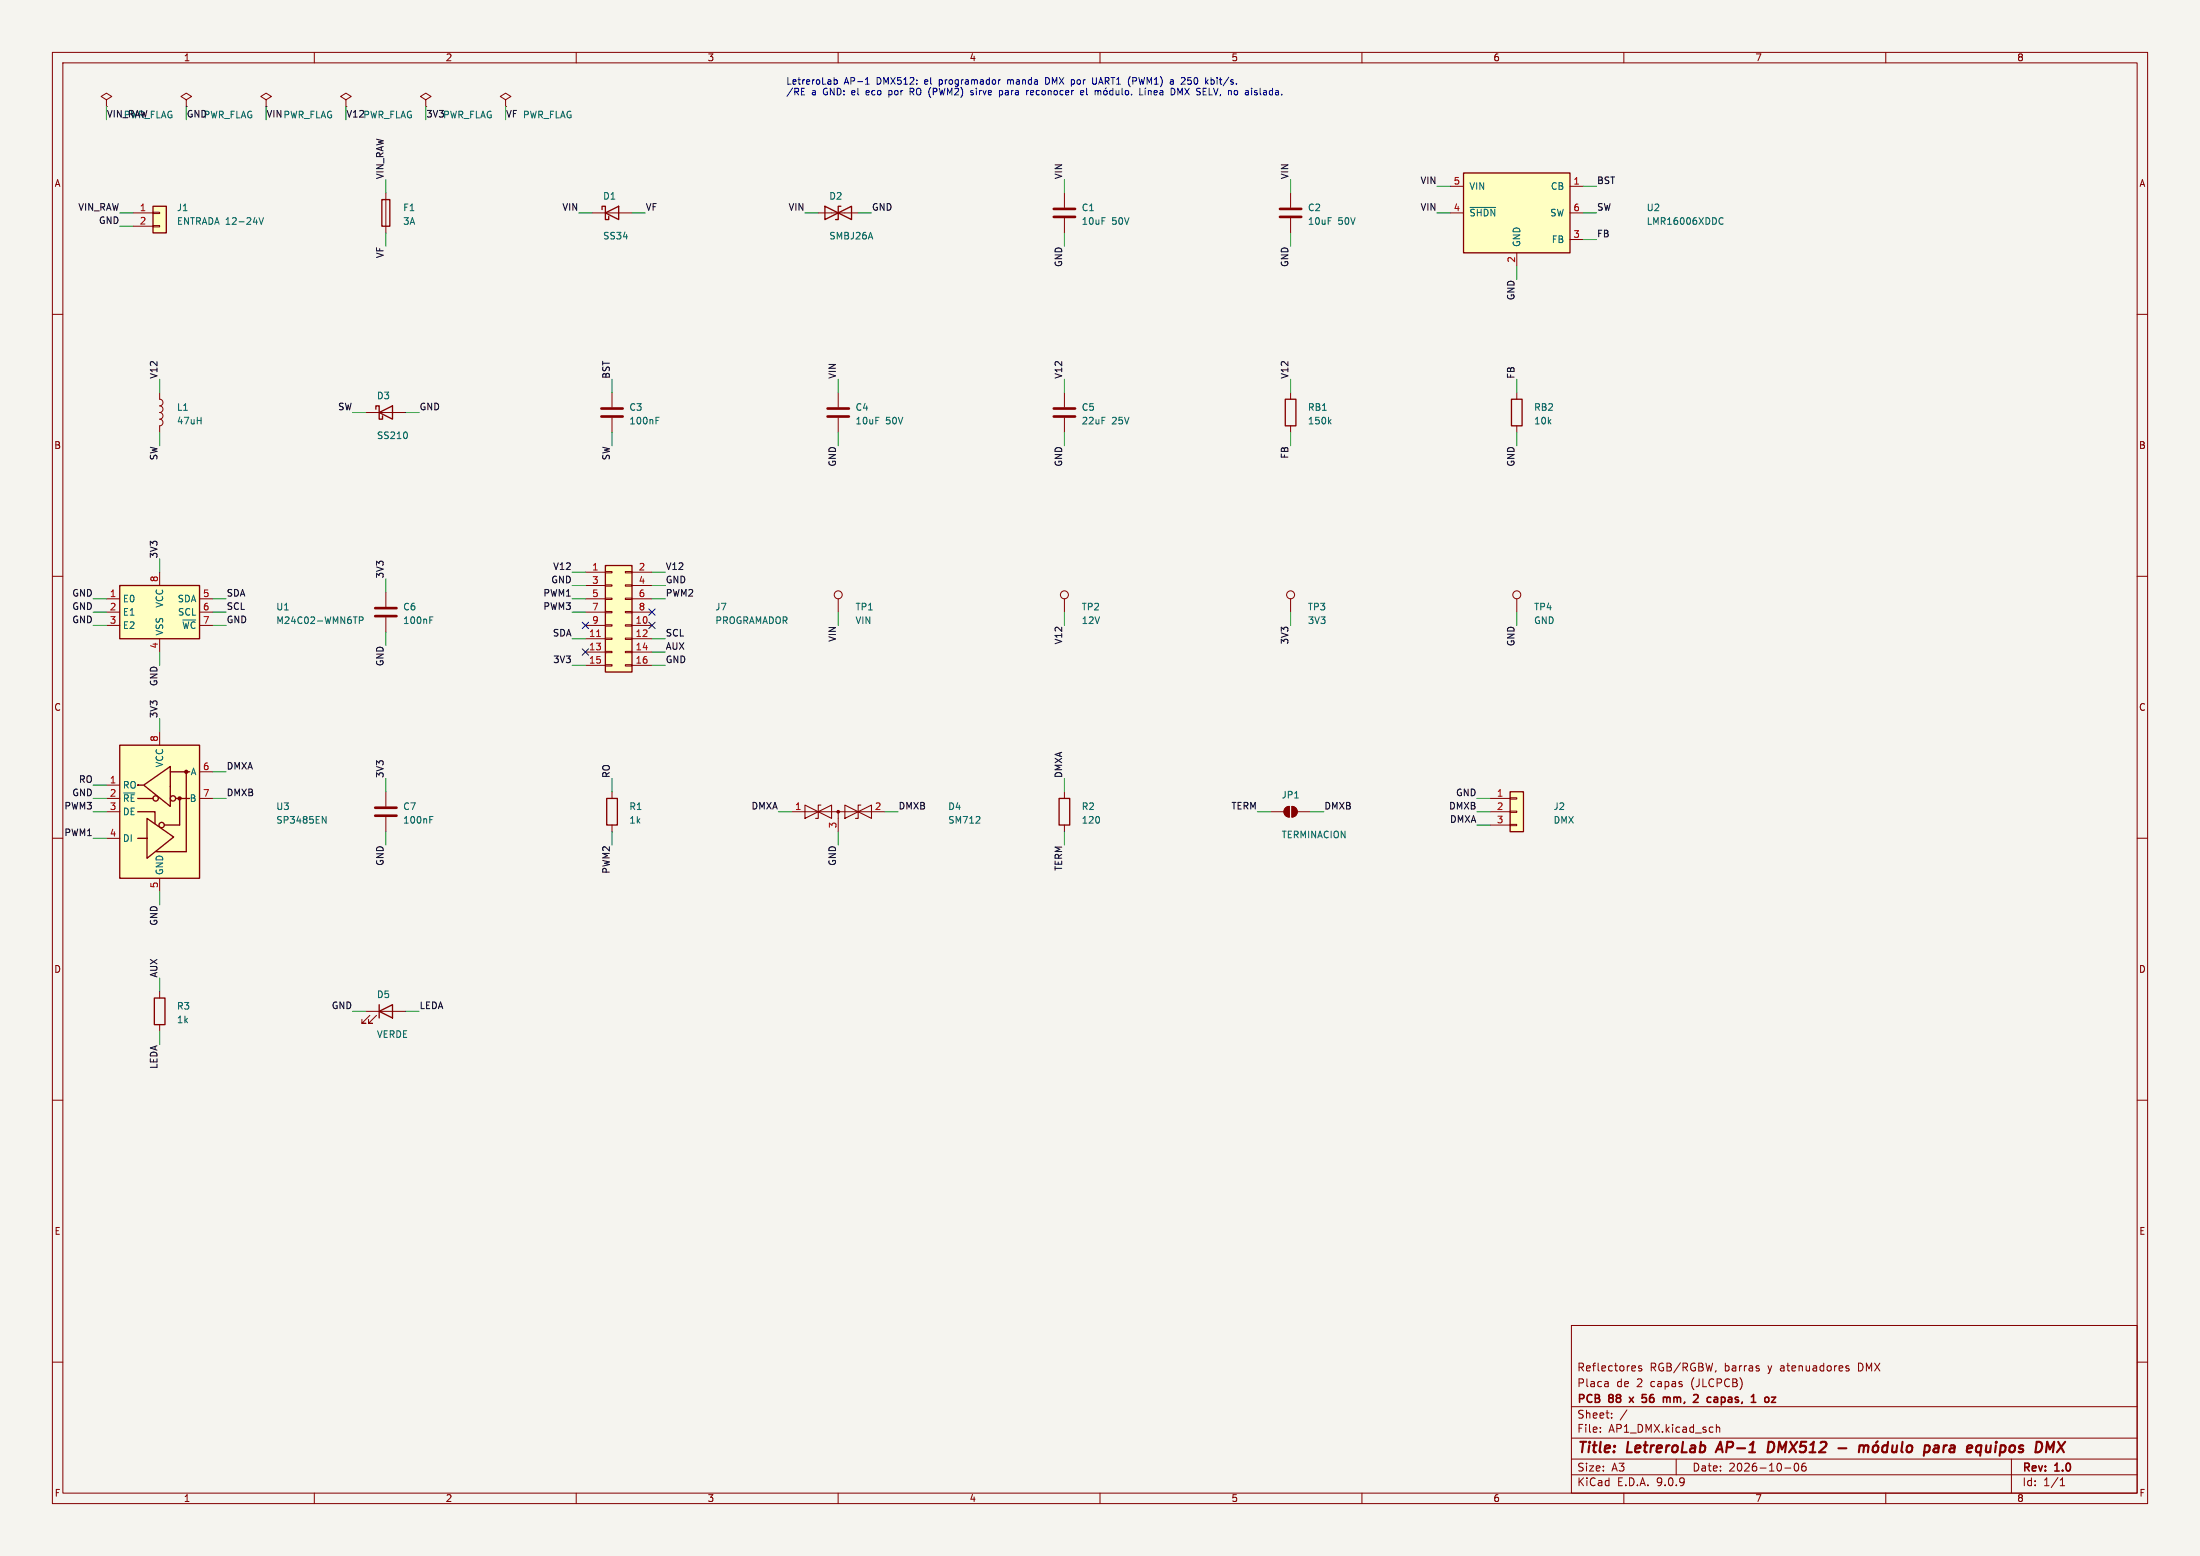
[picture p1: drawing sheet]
<svg xmlns="http://www.w3.org/2000/svg" width="420mm" height="297mm" viewBox="0 0 420 297" stroke-linecap="round" stroke-linejoin="round" font-family="sans-serif">
<path d="M0 0h420v297h-420z" fill="#f5f4ef" stroke="#f5f4ef" stroke-width=".19"/>
<g fill="none" stroke="#840000" stroke-width=".19">
<path d="M10 10h400v277h-400zM12 12h396v273h-396zM60 10v2M110 10v2M160 10v2M210 10v2M260 10v2M310 10v2M360 10v2M10 60h2M408 60h2M10 110h2"/>
<path d="M408 110h2M10 160h2M408 160h2M10 210h2M408 210h2M300 253h108v32h-108zM10 260h2M300 278.5h108M300 274.5h108M300 268.5h108M305.5 273.2v.2M305.5 272.5v.1"/>
<path d="M306.8 263.7l.2 .2v.8M307 264.6l-.1 .1M307 264l-.1 .1M307.7 270.5v.2M307.7 269.8v.1M310.6 269.1l-1.3 1.9M312.2 260.8v.2l-.7 .2M313.4 260.8l-.4-.1-.2 .2 .1 .2 .5 .2v.3h-.6M320 278.5v3M327.7 271.9v1.5M327.7 272.5l.2-.1 .3 .1 .1 .9M335.8 261.3v.3"/>
<path d="M342.7 279.4l.2-.1a.8 .8 0 0 1 .5 .7 .8 .8 0 0 1-.5 .8l-.2-.2-.2-.4zM344.7 279.3a.59 .59 0 0 0-.8 .6v.6l.2 .2 .4 .1 .2-.2 .1-.5-.1-.2h-.5l-.3 .2M352.4 261l.6 .4-.2 .3-.4-.1M352.9 260.8l-.3-.1-.2 .2M384 278.5v6.5M408 260h2M60 285v2M110 285v2M160 285v2M210 285v2M260 285v2M300 281.5h108"/>
<path d="M310 285v2M340.7 280.2h1.2M360 285v2M393.3 283.6h.9M393.3 282.5l.4-.4v1.5"/>
</g>
<g fill="none" stroke="#840000" stroke-width=".4">
<path d="M328.4 275.2l-.9 2M338.4 275.3l-.7-.1-.3 2h.5l.5-.3M351 276.4h1.5M355 276.1a.49 .49 0 0 1 .8 .1M355 275.9l-.1 1.3M355.8 276.2a.5 .5 0 0 1 .8-.2v1.2M355.8 276.2l-.1 1M357.7 276.1a.52 .52 0 0 1 .5-.2 .52 .52 0 0 1 .4 .4l-.1 .5a.55 .55 0 0 1-.5 .4 .55 .55 0 0 1-.5-.4zM358.5 275.1l-.4 .3M360.3 276a.66 .66 0 0 0-.9 .3l-.1 .5 .1 .3h.8M360.4 275.2l-.2 2M361.3 275.9v1.2a.57 .57 0 0 0 .7-.1"/>
<path d="M362.2 275.9l-.2 1.3M363.2 275.2l-.2 1.7 .2 .3M364.1 276.1a.52 .52 0 0 1 .6-.2 .52 .52 0 0 1 .4 .4l-.1 .5a.55 .55 0 0 1-.5 .4 .55 .55 0 0 1-.5-.4zM367.5 276h.8l.1 .3-.1 .5a.66 .66 0 0 1-1 .3M367.5 275.9l-.2 2M369.3 276h.8l-.1 1.2M370.1 276.3l-.7 .1a.4 .4 0 0 0-.3 .4 .4 .4 0 0 0 .2 .4l.7-.1M379.2 275.9l-.1 1 .1 .2 .4 .1M391.3 276.6l.9-1.4-.3 2M392.9 275.2l1.1 2M394.3 275.2l-1.6 2"/>
</g>
<g fill="none" stroke="#840000" stroke-width=".3">
<path d="M311 266.7l.8 1M311.8 266.7l-.8 1M313.7 266.8h.5M314.2 267.6l-.5 .1M314.3 266.2h-.8v.7M317.8 266.7l.3 .1 .1 .1M318.2 266.9l.2-.2 .4 .1v.1M318.2 266.9v.8M323.3 266.3l.6-.1 .3 .3M327.4 266.7h.3l.2 .2v.8M327.9 267.6l-.5 .1M327.9 267l-.5 .1"/>
<path d="M334.6 266.4l.2-.2v1.5M337.5 266.8l-.3-.1-.3 .3 .1 .6h.5"/>
</g>
<path d="M29.2 39.4h2.5v5.1h-2.5z" fill="#ffffc2"/>
<path d="M29.2 39.4h2.5v5.1h-2.5z" fill="none" stroke="#840000" stroke-width=".25"/>
<path d="M203.2 36.8v2.8M25.4 40.6h3.8M25.4 43.2h3.8M29.2 40.5h1.3v.3h-1.3zM29.2 43.1h1.3v.2h-1.3zM203.2 41.7v2.8M160 74.9v2.8M160 79.8v2.8M203.2 74.9v2.8M203.2 79.8v2.8M151.1 154.9h17.8M160 154.9v3.9" fill="none" stroke="#840000" stroke-width=".19"/>
<path d="M49.5 41.5l.4 1.3 .4-1.3M186.3 157.1h.8M187 156v.4" fill="none" stroke="#006464" stroke-width=".19"/>
<path d="M201.2 39.9h4M201.2 41.4h4M158 78h4.1M158 79.5h4.1M201.2 78h4M201.2 79.5h4" fill="none" stroke="#840000" stroke-width=".51"/>
<path d="M153.7 153.7v2.5l5-2.5v2.5zM156.7 153.7h-.5v2.5h-.5M161.3 153.7l5.1 2.5v-2.5l-5.1 2.5zM164.3 153.7h-.5v2.5h-.5" fill="none" stroke="#840000" stroke-width=".2"/>
<circle cx="160" cy="154.9" r=".25" fill="#840000" stroke="#840000" stroke-width=".19"/>
<path d="M22.9 142.2h15.2v25.4h-15.2z" fill="#ffffc2"/>
<g fill="none" stroke="#840000" stroke-width=".25">
<path d="M22.9 142.2h15.2v25.4h-15.2zM26.3 154.9h3.3v2.3M26.3 152.4h2.9M26.4 149.9h-.1h1M27.4 149.9l5.1-3.6v7.6zM28.1 156.2l5 3.6-5 4zM32.5 147.3h3.7M33.5 152.4h2.7M34.3 152.4v5.1h-2.9M35.6 147.3v15.3h-5.8M115.8 152.4h2.1v5.1h-2.1zM202.2 152.4h2v5.1h-2z"/>
<path d="M26.3 160h1.6M29.5 190.5h2v5.1h-2z"/>
<circle cx="29.7" cy="152.4" r=".51"/>
<circle cx="30.9" cy="157.5" r=".51"/>
<circle cx="33" cy="152.4" r=".51"/>
</g>
<g fill="#840000" stroke="#840000" stroke-width=".25">
<circle cx="34.3" cy="152.4" r=".28"/>
<circle cx="35.6" cy="147.3" r=".28"/>
</g>
<g fill="none" stroke="#840000" stroke-width=".19">
<path d="M20.3 19.1l1-.7-1-.6-1 .6 1 .7v1.2M35.6 19.1l1-.7-1-.6-1.1 .6 1.1 .7v1.2M50.8 19.1l1-.7-1-.6-1 .6 1 .7v1.2M20.3 20.3h.1M35.6 20.3h.1M50.8 20.3h.1M246.4 36.8v2.8M246.4 41.7v2.8M30.5 74.9v1.3a.64 .64 0 0 1 .6 .6 .64 .64 0 0 1-.6 .7 .64 .64 0 0 1 .6 .6 .64 .64 0 0 1-.6 .6 .64 .64 0 0 1 .6 .7 .64 .64 0 0 1-.6 .6 .64 .64 0 0 1 .6 .6 .64 .64 0 0 1-.6 .7v1.3M30.5 139.7v2.5M20.3 149.9h2.6M20.3 152.4h2.6"/>
<path d="M20.3 154.9h2.6M38.1 152.4h2.5M38.1 147.3h2.5M116.8 151.1v1.3M116.8 157.5v1.3M203.2 151.1v1.3M203.2 157.5v1.3M20.3 160h2.6M30.5 167.6v2.6M30.5 189.2v1.3M30.5 195.6v1.3"/>
</g>
<path d="M61.5 155.8l.7 1.3v-1.3" fill="none" stroke="#006464" stroke-width=".19"/>
<path d="M244.3 39.9h4.1M244.3 41.4h4.1" fill="none" stroke="#840000" stroke-width=".51"/>
<path d="M279.4 33h20.3v15.3h-20.3z" fill="#ffffc2"/>
<path d="M279.4 33h20.3v15.3h-20.3zM71.8 78.1v-.6h.6v2.5h.6v-.6M72.4 78.7l2.5-1.2v2.5z" fill="none" stroke="#840000" stroke-width=".25"/>
<path d="M276.9 35.6h2.5M299.7 35.6h2.6M276.9 40.6h2.5M289.6 48.3v2.5M299.7 40.6h2.6M299.7 45.7h2.6M69.8 78.7h7.7M242.6 154.9h2.5M245.4 154.2l.7-.3v2.1a1.02 1.02 0 0 1-.9-.7 1.02 1.02 0 0 1 .2-1.1zM246.6 153.9a1.02 1.02 0 0 1 1 1 1.02 1.02 0 0 1-1 1.1zM247.6 154.9h2.6" fill="none" stroke="#840000" stroke-width=".19"/>
<path d="M280.6 39.6h4.9M328.4 41.6l.5 .1M328.9 42.7l-.5 .1M77.7 82.7v.8" fill="none" stroke="#006464" stroke-width=".19"/>
<g fill="#840000" stroke="#840000" stroke-width=".19">
<path d="M245.4 154.2l.7-.3v2.1a1.02 1.02 0 0 1-.9-.7 1.02 1.02 0 0 1 .2-1.1z"/>
<path d="M246.6 153.9a1.02 1.02 0 0 1 1 1 1.02 1.02 0 0 1-1 1.1z"/>
</g>
<path d="M22.9 111.8h15.2v10.1h-15.2z" fill="#ffffc2"/>
<path d="M22.9 111.8h15.2v10.1h-15.2z" fill="none" stroke="#840000" stroke-width=".25"/>
<path d="M20.3 114.3h2.6M20.3 116.8h2.6M20.3 119.4h2.6M30.5 109.2v2.6M38.1 114.3h2.5M38.1 116.8h2.5M38.1 119.4h2.5M30.5 121.9v2.6" fill="none" stroke="#840000" stroke-width=".19"/>
<path d="M67.4 117.7h.8M68.6 118.4h.6l.1-.2v-.3l-.7-.2v1.3" fill="none" stroke="#006464" stroke-width=".19"/>
<path d="M115.6 108h5v20.3h-5z" fill="#ffffc2"/>
<path d="M114.9 40v-.6h.7v2.5h.6v-.6M115.6 40.6l2.5-1.2v2.5zM115.6 108h5v20.3h-5z" fill="none" stroke="#840000" stroke-width=".25"/>
<g fill="none" stroke="#840000" stroke-width=".19">
<path d="M113 40.6h7.6M73.7 113v2.8M73.7 117.9v2.8M111.8 109.2h3.8M111.8 111.8h3.8M111.8 114.3h3.8M111.8 116.8h3.8M111.8 119.4h3.8M115.6 109.1h1.2v.2h-1.2zM115.6 111.6h1.2v.3h-1.2zM115.6 114.2h1.2v.2h-1.2zM115.6 116.7h1.2v.3h-1.2z"/>
<path d="M115.6 119.3h1.2v.2h-1.2zM119.4 109.1h1.2v.2h-1.2zM119.4 111.6h1.2v.3h-1.2zM119.4 114.2h1.2v.2h-1.2zM119.4 116.7h1.2v.3h-1.2zM119.4 119.3h1.2v.2h-1.2zM120.6 109.2h3.9M120.6 111.8h3.9M120.6 114.3h3.9M120.6 116.8h3.9M120.6 119.4h3.9M289.6 114.3v2.5"/>
<path d="M111.8 121.9h3.8M111.8 124.5h3.8M111.8 127h3.8M115.6 121.8h1.2v.2h-1.2zM115.6 124.3h1.2v.3h-1.2zM115.6 126.9h1.2v.2h-1.2zM119.4 121.8h1.2v.2h-1.2zM119.4 124.3h1.2v.3h-1.2zM119.4 126.9h1.2v.2h-1.2zM120.6 121.9h3.9M120.6 124.5h3.9M120.6 127h3.9"/>
<path d="M73.7 151.1v2.8M73.7 156v2.8"/>
<circle cx="289.6" cy="113.5" r=".76"/>
</g>
<path d="M113.9 121.5h.7" fill="none" stroke="#a90000" stroke-width=".19"/>
<path d="M71.6 116.1h4.1M71.6 117.6h4.1M71.6 154.2h4.1M71.6 155.7h4.1" fill="none" stroke="#840000" stroke-width=".51"/>
<path d="M82.1 118.4h.4M82.1 117.7h.6M82.1 156.5h.4M82.1 155.8h.6" fill="none" stroke="#006464" stroke-width=".19"/>
<path d="M288.3 151.1h2.5v7.7h-2.5z" fill="#ffffc2"/>
<path d="M72.9 38.1h1.5v5.1h-1.5zM157.5 39.4v2.5l5.1-2.5v2.5zM160.5 39.4h-.5v2.5h-.5M245.4 76.2h2v5.1h-2zM288.5 76.2h2.1v5.1h-2.1zM288.3 151.1h2.5v7.7h-2.5zM72.4 193l2.5-1.2v2.5zM72.4 191.8v2.5" fill="none" stroke="#840000" stroke-width=".25"/>
<g fill="none" stroke="#840000" stroke-width=".19">
<path d="M66 19.1l1.1-.7-1.1-.6-1 .6 1 .7v1.2M81.3 19.1l1-.7-1-.6-1 .6 1 .7v1.2M96.5 19.1l1-.7-1-.6-1 .6 1 .7v1.2M66 20.3h.1M73.7 36.8v7.7M81.3 20.3h.1M96.5 20.3h.1M156.2 40.6h7.6M116.8 74.9v2.8M116.8 79.8v2.8M246.4 74.9v1.3M289.6 74.9v1.3"/>
<path d="M246.4 81.3v1.3M289.6 81.3v1.3M160 114.3v2.5M203.2 114.3v2.5M246.4 114.3v2.5M284.5 152.4h3.8M284.5 154.9h3.8M284.5 157.5h3.8M288.3 152.3h1.3v.2h-1.3zM288.3 154.8h1.3v.3h-1.3zM288.3 157.4h1.3v.2h-1.3zM69.8 193h7.7"/>
<path d="M70.6 193.8l-1.5 1.5h.7h-.7v-.7M71.9 193.8l-1.5 1.5h.7h-.7v-.7"/>
<circle cx="160" cy="113.5" r=".76"/>
<circle cx="203.2" cy="113.5" r=".76"/>
<circle cx="246.4" cy="113.5" r=".76"/>
</g>
<path d="M125.2 79.6h.6M125.2 80.3h.5M253.7 80.4l.4 .5M254.1 80.1l-.5 .5" fill="none" stroke="#006464" stroke-width=".19"/>
<path d="M114.8 78h4.1M114.8 79.5h4.1" fill="none" stroke="#840000" stroke-width=".51"/>
<g fill="none" stroke="#009600" stroke-width=".19">
<path d="M20.3 20.3v2.6M35.6 20.3v2.6M50.8 20.3v2.6M66 20.3v2.6M73.7 34.3v2.5M81.3 20.3v2.6M96.5 20.3v2.6M203.2 34.3v2.5M246.4 34.3v2.5M274.3 35.6h2.6M302.3 35.6h2.5M22.9 40.6h2.5"/>
<path d="M22.9 43.2h2.5M73.7 44.5v2.5M110.5 40.6h2.5M120.6 40.6h2.6M153.7 40.6h2.5M163.8 40.6h2.6M203.2 44.5v2.5M246.4 44.5v2.5M274.3 40.6h2.6M289.6 50.8v2.5M302.3 40.6h2.5M302.3 45.7h2.5"/>
<path d="M30.5 72.4v2.5M67.3 78.7h2.5M77.5 78.7h2.5M116.8 72.4v2.5M160 72.4v2.5M203.2 72.4v2.5M246.4 72.4v2.5M289.6 72.4v2.5M30.5 82.6v2.5M116.8 82.6v2.5M160 82.6v2.5M203.2 82.6v2.5"/>
<path d="M246.4 82.6v2.5M289.6 82.6v2.5M17.8 116.8h2.5M17.8 114.3h2.5M17.8 119.4h2.5M30.5 106.7v2.5M40.6 116.8h2.6M40.6 114.3h2.6M40.6 119.4h2.6M73.7 110.5v2.5M109.2 116.8h2.6M109.2 114.3h2.6"/>
<path d="M109.2 109.2h2.6M109.2 111.8h2.6M124.5 114.3h2.5M124.5 109.2h2.5M124.5 111.8h2.5M160 116.8v2.6M203.2 116.8v2.6M246.4 116.8v2.6M289.6 116.8v2.6M30.5 124.5v2.5M30.5 137.2v2.5M73.7 120.7v2.5"/>
<path d="M109.2 127h2.6M109.2 121.9h2.6M124.5 127h2.5M124.5 124.5h2.5M124.5 121.9h2.5M17.8 152.4h2.5M17.8 154.9h2.5M17.8 149.9h2.5M40.6 152.4h2.6M40.6 147.3h2.6M73.7 148.6v2.5M73.7 158.8v2.5"/>
<path d="M116.8 148.6v2.5M116.8 158.8v2.5M148.6 154.9h2.5M160 158.8v2.5M168.9 154.9h2.5M203.2 148.6v2.5M203.2 158.8v2.5M240 154.9h2.6M250.2 154.9h2.5M281.9 157.5h2.6M281.9 152.4h2.6M281.9 154.9h2.6"/>
<path d="M17.8 160h2.5M30.5 170.2v2.5M30.5 186.7v2.5M30.5 196.9v2.5M67.3 193h2.5M77.5 193h2.5"/>
</g>
<path d="M111.2 118.8l1.2 1.2M112.4 118.8l-1.2 1.2M123.9 118.8l1.2 1.2M123.9 116.2l1.2 1.2M125.1 118.8l-1.2 1.2M125.1 116.2l-1.2 1.2M111.2 123.9l1.2 1.2M112.4 123.9l-1.2 1.2" fill="none" stroke="#000084" stroke-width=".19"/>
<g fill="none" stroke="#0000c2" stroke-width=".19">
<path d="M153 17.5h.4M153 18.1h.6M159.2 14.8v1.3M159.2 15.3l.4-.1 .2 .3-.1 .5h-.5M165.2 16.1h.7M165.3 15.1l.3-.3v1.3M169.7 17.3v1.2M169.7 18.1h.1M169.8 17.3h-.1M173.7 16.8v1.3M173.7 17.5h.5M174 17.5l.5 .6"/>
<path d="M185.3 17.5l.5 .4-.1 .2h-.4M190.6 15.2v.9M190.8 17.3h.4l.2 .2-.1 .6h-.5M191 15.2l-.4 .3M192.4 15.2v.9M192.6 15.2l-.2 .1M196.2 17.3h.2M197.2 17.3l-.5 .2 .1 .6h.4M197.3 17.6l-.6 .1M200.1 14.9l-.5-.1v1.3l.5-.1M206.3 17.5v.6h.5M206.9 17.5v.1l-.6 .1"/>
<path d="M207.4 16.8v1.1l.2 .2M209.3 14.8l-.1 1.2-.1 .1-.4-.1M210 17.3l.2 .2v.6M210.8 17.4l.1-.1 .4 .1 .1 .5-.2 .2h-.3l-.1-.1zM212.5 17.3h-.4l-.3 .2 .2 .6h.5M212.5 16.8v1.3M213.1 17.3v.8h.3l.2-.1M213.6 17.3v.8M214.2 16.8v1.1l.2 .2M214.9 17.4l.2-.1 .3 .1 .1 .5-.1 .2h-.3l-.2-.1zM216 18v.1M216.3 15.5h.4"/>
<path d="M216.7 14.8h-.4v1.3M217.6 16.8v1.3h.6M218.6 17.3v.8M219.2 17.3v.8M219.8 17.5v.6M220.3 17.5l.1 .6h.5M220.9 17.5v.1l-.6 .1M222 17.6h-.4l-.2 .2 .2 .3h.4M222 17.5v.6M223.6 16.8a.64 .64 0 0 1 .7 .7 .64 .64 0 0 1-.7 .6zM223.8 15.2l.2 .2v.7M224 16l-.4 .1"/>
<path d="M224 15.5l-.4 .1M225.5 14.9l.2-.1 .5 .1M225.7 16.8l-.4 1-.5-1v1.3M226.7 16l.2 .1M227.4 14.8h-.6l-.1 .6 .2-.1M231.2 15.3l.4-.1 .1 .1M231.2 14.8v1.3M231.7 16l-.1 .1-.4-.1M239.8 17.7l.2 .2-.2 .2M239.8 17.3h.2"/>
</g>
<g font-size="2.8" fill="#840000">
<text x="301" y="277.9">Title:</text>
<text x="310.6" y="277.9">LetreroLab</text>
<text x="328.7" y="277.9">AP-1</text>
<text x="339.1" y="277.9">DMX512</text>
<text x="371.4" y="277.9">para</text>
<text x="380.4" y="277.9">equipos</text>
</g>
<g font-size="2.1" fill="#840000">
<text x="301" y="262">Reflectores</text>
<text x="314.9" y="262">RGB/RGBW,</text>
<text x="329.2" y="262">barras</text>
<text x="337.7" y="262">y atenuadores</text>
<text x="355.1" y="262">DMX</text>
<text x="301" y="268.2">PCB</text>
<text x="301" y="265">Placa</text>
<text x="307.2" y="268.2">88</text>
<text x="308.6" y="265">de</text>
<text x="311.8" y="268.2">x</text>
<text x="312.5" y="265">2</text>
<text x="314.8" y="268.2">56</text>
<text x="315.2" y="265">capas</text>
<text x="319.4" y="268.2">mm,</text>
<text x="323.1" y="265">(JLCPCB)</text>
<text x="325.8" y="268.2">2</text>
<text x="329" y="268.2">capas,</text>
<text x="338" y="268.2">1</text>
<text x="301" y="273.7">File:</text>
<text x="301" y="271">Sheet:</text>
<text x="307.1" y="273.7">AP1_DMX.kicad_sch</text>
<text x="301" y="281.1">Size:</text>
<text x="307.6" y="281.1">A3</text>
<text x="323" y="281.1">Date:</text>
<text x="330" y="281.1">2026-10-06</text>
<text x="386" y="281.3">Rev:</text>
<text x="392.4" y="281.3">1.0</text>
<text x="301" y="283.9">KiCad</text>
<text x="308.7" y="283.9">E.D.A.</text>
<text x="316.3" y="283.9">9.0.9</text>
<text x="386" y="283.9">Id:</text>
<text x="390.1" y="283.9">1/1</text>
</g>
<g font-size="1.8" fill="#840000">
<text x="35" y="11.9">1</text>
<text x="85" y="11.9">2</text>
<text x="135" y="11.9">3</text>
<text x="185" y="11.9">4</text>
<text x="235" y="11.9">5</text>
<text x="285" y="11.9">6</text>
<text x="335" y="11.9">7</text>
<text x="385" y="11.9">8</text>
<text x="10.3" y="35.9">A</text>
<text x="408.3" y="35.9">A</text>
<text x="10.3" y="85.9">B</text>
<text x="408.2" y="85.9">B</text>
<text x="10.3" y="135.9">C</text>
<text x="408.2" y="135.9">C</text>
<text x="10.3" y="185.9">D</text>
<text x="408.2" y="185.9">D</text>
<text x="10.3" y="235.9">E</text>
<text x="408.3" y="235.9">E</text>
<text x="10.3" y="285.9">F</text>
<text x="35" y="286.9">1</text>
<text x="85" y="286.9">2</text>
<text x="135" y="286.9">3</text>
<text x="185" y="286.9">4</text>
<text x="235" y="286.9">5</text>
<text x="285" y="286.9">6</text>
<text x="335" y="286.9">7</text>
<text x="385" y="286.9">8</text>
<text x="408.3" y="285.9">F</text>
</g>
<g font-size="1.8" fill="#0000c2">
<text x="150" y="16.5">LetreroLab</text>
<text x="161.1" y="16.5">AP-1</text>
<text x="167.5" y="16.5">DMX512:</text>
<text x="176.8" y="16.5">el</text>
<text x="179.7" y="16.5">programador</text>
<text x="193" y="16.5">manda</text>
<text x="200.4" y="16.5">DMX por</text>
<text x="209.8" y="16.5">UART1</text>
<text x="216.8" y="16.5">(PWM1)</text>
<text x="225.1" y="16.5">a</text>
<text x="227.4" y="16.5">250</text>
<text x="232.2" y="16.5">kbit/s.</text>
<text x="150" y="18.5">/RE</text>
<text x="154.9" y="18.5">a</text>
<text x="157.2" y="18.5">GND: el</text>
<text x="165.8" y="18.5">eco</text>
<text x="170.3" y="18.5">por</text>
<text x="174.6" y="18.5">RO (PWM2)</text>
<text x="186.6" y="18.5">sirve</text>
<text x="192.2" y="18.5">para</text>
<text x="197.6" y="18.5">reconocer</text>
<text x="208.2" y="18.5">el</text>
<text x="226" y="18.5">DMX SELV, no</text>
<text x="240.8" y="18.5">aislada.</text>
</g>
<g font-size="1.8" fill="#0f0f0f">
<text x="20.3" y="22.5">VIN_RAW</text>
<text x="35.6" y="22.5">GNDPWR_FLAG</text>
<text x="50.8" y="22.5">VINPWR_FLAG</text>
<text x="66" y="22.5">V12PWR_FLAG</text>
<text x="81.3" y="22.5">3V3PWR_FLAG</text>
<text x="96.5" y="22.5">VF PWR_FLAG</text>
<text x="73.3" y="34.3" transform="rotate(-90 73.3 34.3)">VIN_RAW</text>
<text x="202.9" y="34.3" transform="rotate(-90 202.9 34.3)">VIN</text>
<text x="246" y="34.3" transform="rotate(-90 246 34.3)">VIN</text>
<text x="271.1" y="35.2">VIN</text>
<text x="304.8" y="35.2">BST</text>
<text x="14.9" y="40.3">VIN_RAW</text>
<text x="107.3" y="40.3">VIN</text>
<text x="123.2" y="40.3">VF</text>
<text x="150.4" y="40.3">VIN</text>
<text x="166.4" y="40.3">GND</text>
<text x="271.1" y="40.3">VIN</text>
<text x="304.8" y="40.3">SW</text>
<text x="18.8" y="42.8">GND</text>
<text x="304.8" y="45.4">FB</text>
<text x="73.3" y="49.4" transform="rotate(-90 73.3 49.4)">VF</text>
<text x="202.9" y="51.1" transform="rotate(-90 202.9 51.1)">GND</text>
<text x="246" y="51.1" transform="rotate(-90 246 51.1)">GND</text>
<text x="289.2" y="57.4" transform="rotate(-90 289.2 57.4)">GND</text>
<text x="30.1" y="72.4" transform="rotate(-90 30.1 72.4)">V12</text>
<text x="116.5" y="72.4" transform="rotate(-90 116.5 72.4)">BST</text>
<text x="159.7" y="72.4" transform="rotate(-90 159.7 72.4)">VIN</text>
<text x="202.9" y="72.4" transform="rotate(-90 202.9 72.4)">V12</text>
<text x="246" y="72.4" transform="rotate(-90 246 72.4)">V12</text>
<text x="289.2" y="72.4" transform="rotate(-90 289.2 72.4)">FB</text>
<text x="64.4" y="78.4">SW</text>
<text x="80" y="78.4">GND</text>
<text x="30.1" y="88" transform="rotate(-90 30.1 88)">SW</text>
<text x="116.5" y="88" transform="rotate(-90 116.5 88)">SW</text>
<text x="159.7" y="89.2" transform="rotate(-90 159.7 89.2)">GND</text>
<text x="202.9" y="89.2" transform="rotate(-90 202.9 89.2)">GND</text>
<text x="246" y="87.7" transform="rotate(-90 246 87.7)">FB</text>
<text x="289.2" y="89.2" transform="rotate(-90 289.2 89.2)">GND</text>
<text x="30.1" y="106.7" transform="rotate(-90 30.1 106.7)">3V3</text>
<text x="13.7" y="114">GND</text>
<text x="43.2" y="114">SDA</text>
<text x="73.3" y="110.5" transform="rotate(-90 73.3 110.5)">3V3</text>
<text x="103.6" y="114">PWM1</text>
<text x="105.1" y="111.4">GND</text>
<text x="105.5" y="108.9">V12</text>
<text x="127" y="114">PWM2</text>
<text x="127" y="111.4">GND</text>
<text x="127" y="108.9">V12</text>
<text x="13.7" y="116.5">GND</text>
<text x="13.7" y="119">GND</text>
<text x="43.2" y="119">GND</text>
<text x="43.2" y="116.5">SCL</text>
<text x="103.6" y="116.5">PWM3</text>
<text x="105.4" y="121.6">SDA</text>
<text x="127" y="124.1">AUX</text>
<text x="127" y="121.6">SCL</text>
<text x="159.7" y="122.6" transform="rotate(-90 159.7 122.6)">VIN</text>
<text x="202.9" y="123.1" transform="rotate(-90 202.9 123.1)">V12</text>
<text x="246" y="123.1" transform="rotate(-90 246 123.1)">3V3</text>
<text x="289.2" y="123.5" transform="rotate(-90 289.2 123.5)">GND</text>
<text x="30.1" y="131.1" transform="rotate(-90 30.1 131.1)">GND</text>
<text x="73.3" y="127.3" transform="rotate(-90 73.3 127.3)">GND</text>
<text x="105.5" y="126.7">3V3</text>
<text x="127" y="126.7">GND</text>
<text x="30.1" y="137.2" transform="rotate(-90 30.1 137.2)">3V3</text>
<text x="15" y="149.5">RO</text>
<text x="43.2" y="147">DMXA</text>
<text x="73.3" y="148.6" transform="rotate(-90 73.3 148.6)">3V3</text>
<text x="116.5" y="148.6" transform="rotate(-90 116.5 148.6)">RO</text>
<text x="202.9" y="148.6" transform="rotate(-90 202.9 148.6)">DMXA</text>
<text x="12.2" y="154.6">PWM3</text>
<text x="13.7" y="152.1">GND</text>
<text x="43.2" y="152.1">DMXB</text>
<text x="143.4" y="154.6">DMXA</text>
<text x="171.4" y="154.6">DMXB</text>
<text x="235" y="154.6">TERM</text>
<text x="252.7" y="154.6">DMXB</text>
<text x="276.5" y="154.6">DMXB</text>
<text x="277.9" y="152.1">GND</text>
<text x="12.2" y="159.7">PWM1</text>
<text x="276.7" y="157.1">DMXA</text>
<text x="73.3" y="165.4" transform="rotate(-90 73.3 165.4)">GND</text>
<text x="116.5" y="166.9" transform="rotate(-90 116.5 166.9)">PWM2</text>
<text x="159.7" y="165.4" transform="rotate(-90 159.7 165.4)">GND</text>
<text x="202.9" y="166.3" transform="rotate(-90 202.9 166.3)">TERM</text>
<text x="30.1" y="176.8" transform="rotate(-90 30.1 176.8)">GND</text>
<text x="30.1" y="186.7" transform="rotate(-90 30.1 186.7)">AUX</text>
<text x="63.2" y="192.7">GND</text>
<text x="80" y="192.7">LEDA</text>
<text x="30.1" y="204.1" transform="rotate(-90 30.1 204.1)">LEDA</text>
</g>
<g font-size="1.8" fill="#006464">
<text x="23.5" y="22.8">PWR_FLAG</text>
<text x="33.7" y="40.5">J1</text>
<text x="76.9" y="40.5">F1</text>
<text x="115" y="38.3">D1</text>
<text x="158.2" y="38.3">D2</text>
<text x="206.4" y="40.5">C1</text>
<text x="249.6" y="40.5">C2</text>
<text x="280.4" y="36.4">VIN</text>
<text x="280.4" y="41.5">~{SHDN}</text>
<text x="295.8" y="41.5">SW</text>
<text x="296" y="36.4">CB</text>
<text x="314.3" y="40.5">U2</text>
<text x="33.7" y="43.1">ENTRADA 12-24V</text>
<text x="76.9" y="43.1">3A</text>
<text x="115" y="45.9">SS34</text>
<text x="158.2" y="45.9">SMBJ26A</text>
<text x="206.4" y="43.1">10uF</text>
<text x="212.2" y="43.1">50V</text>
<text x="249.6" y="43.1">10uF</text>
<text x="255.4" y="43.1">50V</text>
<text x="290.4" y="47.2" transform="rotate(-90 290.4 47.2)">GND</text>
<text x="296.1" y="46.6">FB</text>
<text x="314.3" y="43.1">LMR16006XDDC</text>
<text x="71.9" y="76.4">D3</text>
<text x="33.7" y="81.2">47uH</text>
<text x="33.7" y="78.6">L1</text>
<text x="120" y="78.6">C3</text>
<text x="120" y="81.2">100nF</text>
<text x="163.2" y="78.6">C4</text>
<text x="163.2" y="81.2">10uF</text>
<text x="169.1" y="81.2">50V</text>
<text x="206.4" y="78.6">C5</text>
<text x="206.4" y="81.2">22uF</text>
<text x="212.2" y="81.2">25V</text>
<text x="249.6" y="78.6">RB1</text>
<text x="249.6" y="81.2">150k</text>
<text x="292.8" y="78.6">RB2</text>
<text x="292.8" y="81.2">10k</text>
<text x="71.9" y="84">SS210</text>
<text x="23.4" y="115.2">E0</text>
<text x="23.4" y="117.7">E1</text>
<text x="31.3" y="116.1" transform="rotate(-90 31.3 116.1)">VCC</text>
<text x="33.8" y="115.2">SDA</text>
<text x="33.9" y="117.7">SCL</text>
<text x="52.6" y="116.7">U1</text>
<text x="52.6" y="119.3">M24C02-WMN6TP</text>
<text x="76.9" y="116.7">C6</text>
<text x="76.9" y="119.3">100nF</text>
<text x="136.5" y="116.7">J7</text>
<text x="136.5" y="119.3">PROGRAMADOR</text>
<text x="163.2" y="116.7">TP1</text>
<text x="163.2" y="119.3">VIN</text>
<text x="206.4" y="116.7">TP2</text>
<text x="206.4" y="119.3">12V</text>
<text x="249.6" y="116.7">TP3</text>
<text x="249.6" y="119.3">3V3</text>
<text x="292.8" y="116.7">TP4</text>
<text x="292.8" y="119.3">GND</text>
<text x="23.4" y="120.2">E2</text>
<text x="31.3" y="121.4" transform="rotate(-90 31.3 121.4)">VSS</text>
<text x="34.7" y="120.2">~{WC}</text>
<text x="31.3" y="146.6" transform="rotate(-90 31.3 146.6)">VCC</text>
<text x="36.3" y="148.2">A</text>
<text x="23.4" y="150.7">RO</text>
<text x="23.4" y="153.3">~{RE}</text>
<text x="23.4" y="155.8">DE</text>
<text x="36.1" y="153.3">B</text>
<text x="52.6" y="154.8">U3</text>
<text x="76.9" y="154.8">C7</text>
<text x="120" y="154.8">R1</text>
<text x="180.9" y="154.8">D4</text>
<text x="206.4" y="154.8">R2</text>
<text x="244.6" y="152.6">JP1</text>
<text x="296.5" y="154.8">J2</text>
<text x="23.4" y="160.9">DI</text>
<text x="52.6" y="157.4">SP3485EN</text>
<text x="76.9" y="157.4">100nF</text>
<text x="120" y="157.4">1k</text>
<text x="180.9" y="157.4">SM712</text>
<text x="206.4" y="157.4">120</text>
<text x="244.6" y="160.2">TERMINACION</text>
<text x="296.5" y="157.4">DMX</text>
<text x="31.3" y="167.1" transform="rotate(-90 31.3 167.1)">GND</text>
<text x="71.9" y="190.7">D5</text>
<text x="33.7" y="192.9">R3</text>
<text x="33.7" y="195.5">1k</text>
<text x="71.9" y="198.3">VERDE</text>
</g>
<g font-size="1.8" fill="#a90000">
<text x="277.4" y="35.3">5</text>
<text x="300.3" y="35.3">1</text>
<text x="26.6" y="40.4">1</text>
<text x="277.4" y="40.4">4</text>
<text x="300.3" y="40.4">6</text>
<text x="26.6" y="42.9">2</text>
<text x="300.3" y="45.5">3</text>
<text x="289.3" y="50.2" transform="rotate(-90 289.3 50.2)">2</text>
<text x="30.2" y="111.2" transform="rotate(-90 30.2 111.2)">8</text>
<text x="113" y="109">1</text>
<text x="113" y="111.5">3</text>
<text x="121.8" y="109">2</text>
<text x="121.8" y="111.5">4</text>
<text x="20.9" y="114">1</text>
<text x="20.9" y="116.6">2</text>
<text x="20.9" y="119.1">3</text>
<text x="38.7" y="114">5</text>
<text x="38.7" y="116.6">6</text>
<text x="38.7" y="119.1">7</text>
<text x="113" y="114">5</text>
<text x="113" y="116.6">7</text>
<text x="113" y="119.1">9</text>
<text x="121.2" y="119.1">10</text>
<text x="121.8" y="114">6</text>
<text x="121.8" y="116.6">8</text>
<text x="30.2" y="123.9" transform="rotate(-90 30.2 123.9)">4</text>
<text x="112.4" y="121.7">11</text>
<text x="112.4" y="124.2">13</text>
<text x="121.2" y="121.7">12</text>
<text x="121.2" y="124.2">14</text>
<text x="112.4" y="126.7">15</text>
<text x="121.2" y="126.7">16</text>
<text x="30.2" y="141.7" transform="rotate(-90 30.2 141.7)">8</text>
<text x="20.9" y="149.6">1</text>
<text x="38.7" y="147.1">6</text>
<text x="20.9" y="152.1">2</text>
<text x="20.9" y="154.7">3</text>
<text x="38.7" y="152.1">7</text>
<text x="151.7" y="154.7">1</text>
<text x="166.9" y="154.7">2</text>
<text x="285.7" y="152.1">1</text>
<text x="285.7" y="154.7">2</text>
<text x="20.9" y="159.8">4</text>
<text x="159.8" y="158.2" transform="rotate(-90 159.8 158.2)">3</text>
<text x="285.7" y="157.2">3</text>
<text x="30.2" y="169.6" transform="rotate(-90 30.2 169.6)">5</text>
</g>
</svg>
